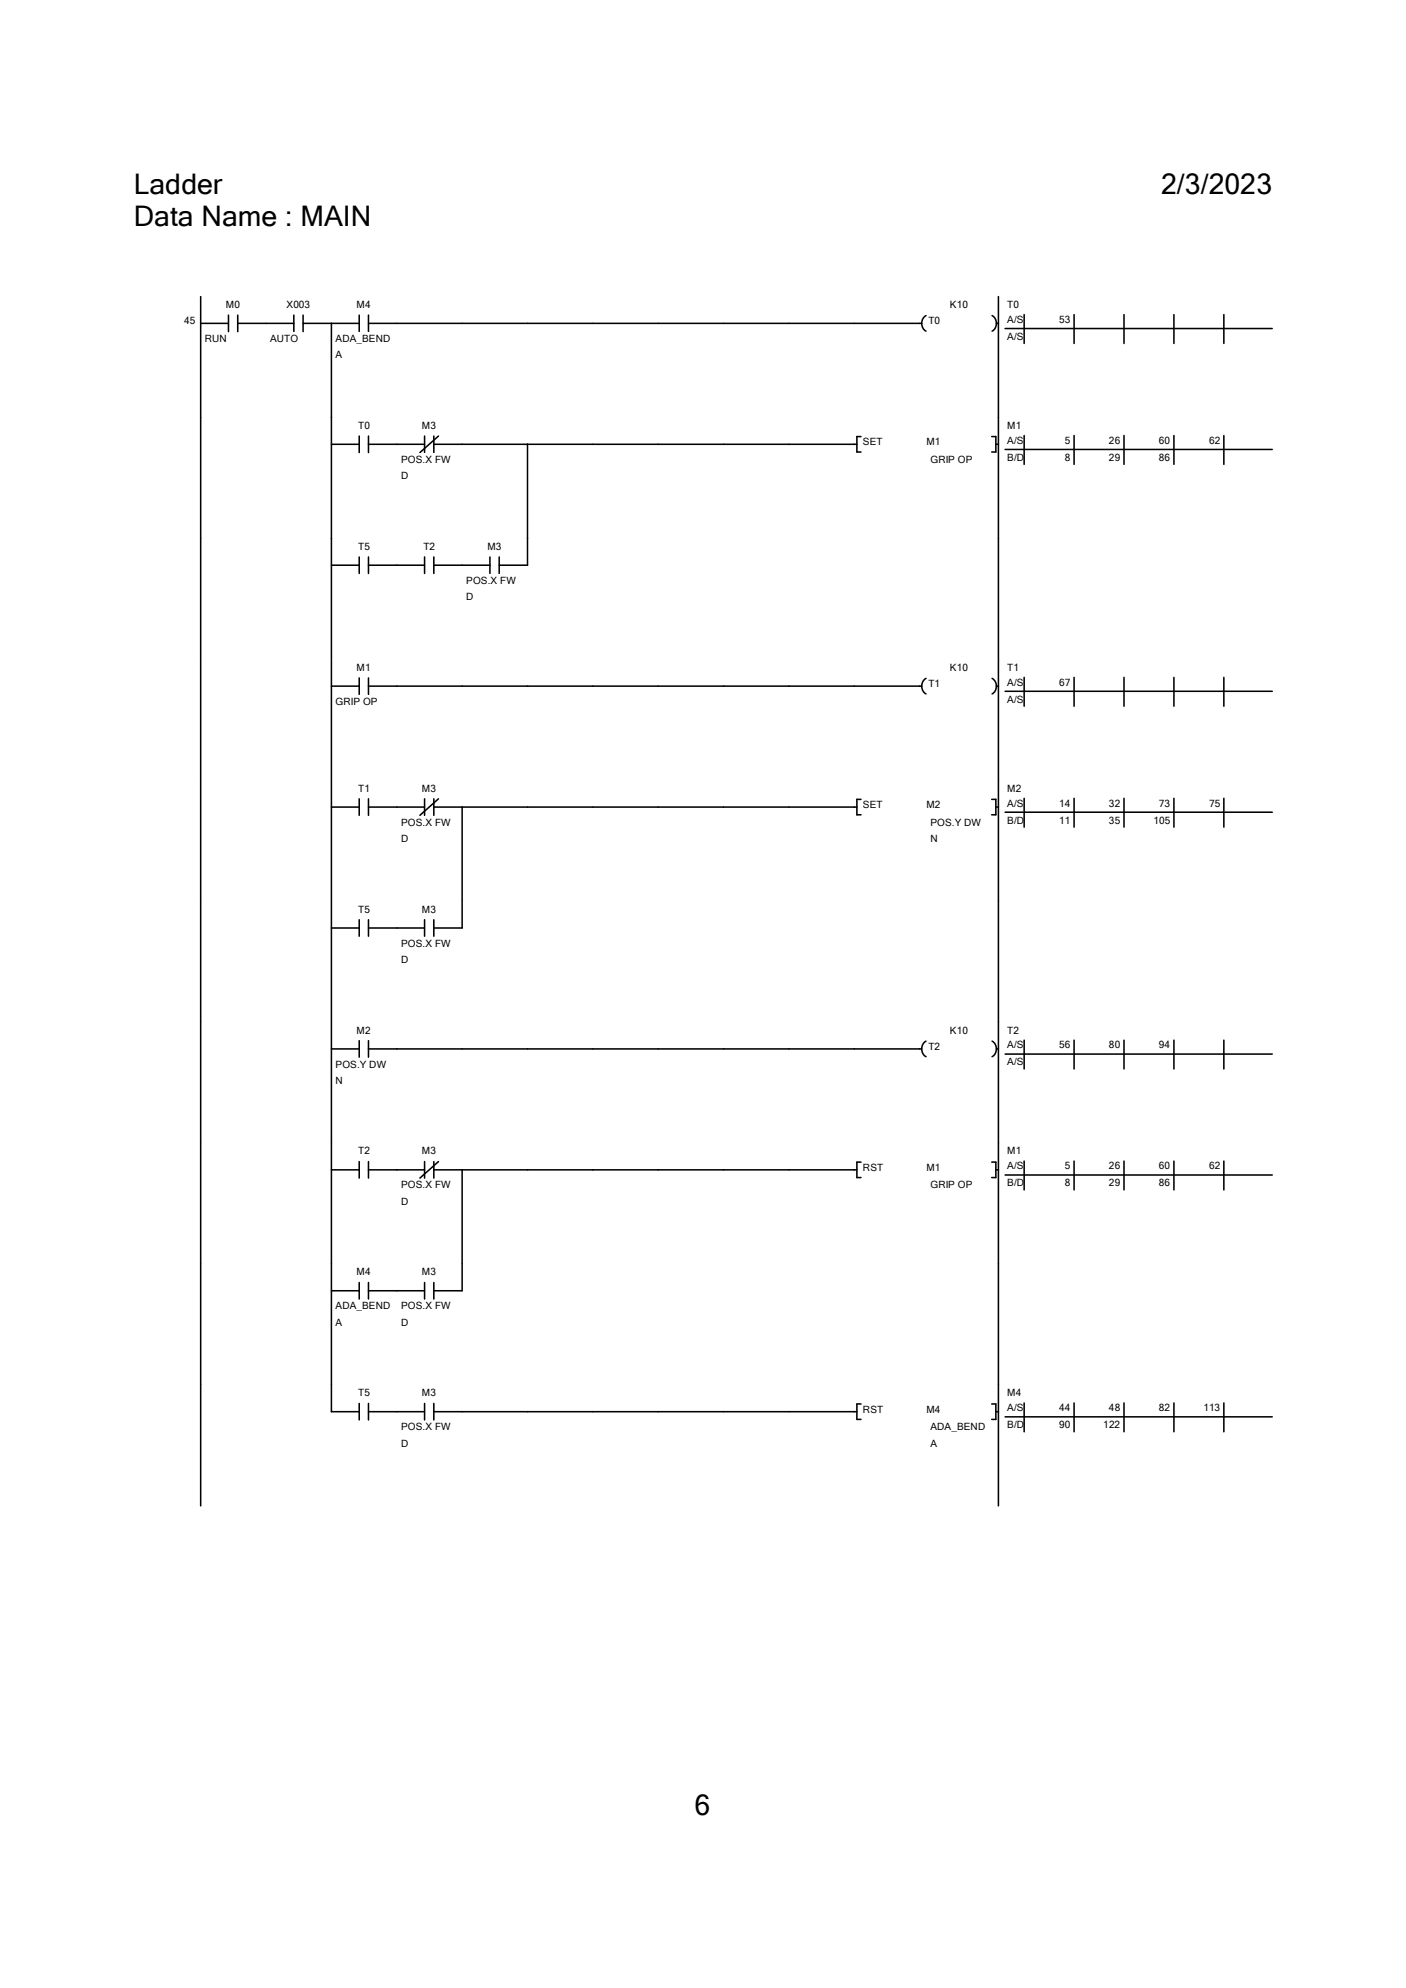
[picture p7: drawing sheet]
<svg xmlns="http://www.w3.org/2000/svg" width="210mm" height="297mm" viewBox="0 0 210 297" stroke-linecap="round" stroke-linejoin="round" font-family="sans-serif">
<path d="M20 44.3h170v218h-170z" fill-rule="evenodd" fill="#fff" stroke="#fff" stroke-width=".23"/>
<g fill="#fff">
<path d="M20 44.3h117.4v18.1h-117.4z" fill-rule="evenodd"/>
<path d="M137.4 44.3h11.7v18.1h-11.7zM27.5 47.1h2.1v1.7h-2.1z" fill-rule="evenodd"/>
</g>
<path d="M33.7 44.6h2.2v1.7h-2.2z" fill="#fff"/>
<path d="M30 48.3h4.1M34.1 47.1v2.4M35.5 48.3h4.2M35.5 47.1v2.4" fill="none" stroke="#000" stroke-width=".23"/>
<path d="M30.6 49.7h3.3v1.7h-3.3z" fill="#fff"/>
<path d="M30 44.3v18.1" fill="none" stroke="#000" stroke-width=".23"/>
<path d="M42.8 44.6h3.6v1.7h-3.6z" fill="#fff"/>
<path d="M39.7 48.3h4.2M43.9 47.1v2.4M45.3 48.3h4.2M45.3 47.1v2.4" fill="none" stroke="#000" stroke-width=".23"/>
<g fill="#fff">
<path d="M40.3 49.7h4.3v1.7h-4.3z"/>
<path d="M53.3 44.6h2.1v1.7h-2.1z"/>
</g>
<path d="M49.5 48.3h4.2M53.7 47.1v2.4M55 48.3h4.3M55 47.1v2.4" fill="none" stroke="#000" stroke-width=".23"/>
<g fill="#fff">
<path d="M50.1 49.7h8.2v1.7h-8.2z"/>
<path d="M50.1 52.2h1v1.6h-1z"/>
</g>
<path d="M49.5 48.3v14.1M59.3 48.3h78.4M138.3 47.2a1.37 1.37 0 0 0 0 2.3" fill="none" stroke="#000" stroke-width=".23"/>
<g fill="#fff">
<path d="M141.9 44.6h2.7v1.7h-2.7z"/>
<path d="M138.7 47.1h1.8v1.7h-1.8z"/>
</g>
<path d="M148.2 47.2a1.37 1.37 0 0 1 0 2.3M148.8 48.3h.3M149.1 44.3v18.1" fill="none" stroke="#000" stroke-width=".23"/>
<g fill="#fff">
<path d="M150.2 44.3h39.8v7.4h-39.8z"/>
<path d="M150.5 44.6h1.7v1.7h-1.7z"/>
<path d="M150.5 46.9h2.4v1.7h-2.4z"/>
<path d="M158.2 46.9h2.1v1.7h-2.1z"/>
<path d="M150.5 49.4h2.4v1.7h-2.4z"/>
</g>
<path d="M150.1 49.1h39.9M153 47v4.3M160.4 47v4.3M167.9 47v4.3M175.3 47v4.3M182.8 47v4.3" fill="none" stroke="#000" stroke-width=".23"/>
<path d="M20 62.4h129.1v18.1h-129.1z" fill-rule="evenodd" fill="#fff"/>
<path d="M30 62.4v18" fill="none" stroke="#000" stroke-width=".23"/>
<path d="M53.5 62.7h1.8v1.7h-1.8z" fill="#fff"/>
<path d="M49.5 66.4h4.2M49.5 62.4v18M53.7 65.1v2.5M55 66.4h4.3M55 65.1v2.5" fill="none" stroke="#000" stroke-width=".23"/>
<path d="M63 62.7h2.2v1.7h-2.2z" fill="#fff"/>
<path d="M59.3 66.4h4.1M63.4 65.1v2.5M64.8 66.4h4.2M64.8 65.1v2.5M65.5 65.1l-2.8 2.5" fill="none" stroke="#000" stroke-width=".23"/>
<g fill="#fff">
<path d="M59.9 67.8h7.5v1.7h-7.5z"/>
<path d="M59.9 70.2h1.1v1.7h-1.1z"/>
</g>
<path d="M69 66.4h59M78.8 66.4v14M128.6 65.2h-.6v2.3h.6" fill="none" stroke="#000" stroke-width=".23"/>
<g fill="#fff">
<path d="M128.9 65.2h3v1.6h-3z"/>
<path d="M138.4 65.2h2.1v1.6h-2.1z"/>
<path d="M139 67.8h6.3v1.7h-6.3z"/>
</g>
<path d="M148.1 65.2h.7v2.3h-.7M148.8 66.4h.3M149.1 62.4v18" fill="none" stroke="#000" stroke-width=".23"/>
<g fill="#fff">
<path d="M150.2 62.4h39.8v7.4h-39.8z"/>
<path d="M150.5 62.7h2.1v1.7h-2.1z"/>
<path d="M150.5 64.9h2.4v1.7h-2.4z"/>
<path d="M159 64.9h1.3v1.7h-1.3z"/>
<path d="M165.7 64.9h2.1v1.7h-2.1z"/>
<path d="M173.1 64.9h2.1v1.7h-2.1z"/>
<path d="M180.6 64.9h2.1v1.7h-2.1z"/>
<path d="M150.5 67.4h2.5v1.7h-2.5z"/>
<path d="M159 67.4h1.3v1.7h-1.3z"/>
<path d="M165.7 67.4h2.1v1.7h-2.1z"/>
<path d="M173.1 67.4h2.1v1.7h-2.1z"/>
</g>
<path d="M150.1 67.1h39.9M153 65.1v4.3M160.4 65.1v4.3M167.9 65.1v4.3M175.3 65.1v4.3M182.8 65.1v4.3" fill="none" stroke="#000" stroke-width=".23"/>
<path d="M20 80.5h117.4v18.1h-117.4z" fill-rule="evenodd" fill="#fff"/>
<path d="M137.4 80.5h11.7v18.1h-11.7z" fill="#fff"/>
<path d="M30 80.4v18.1" fill="none" stroke="#000" stroke-width=".23"/>
<path d="M53.5 80.8h1.8v1.7h-1.8z" fill="#fff"/>
<path d="M49.5 84.4h4.2M49.5 80.4v18.1M53.7 83.2v2.5M55 84.4h4.3M55 83.2v2.5" fill="none" stroke="#000" stroke-width=".23"/>
<path d="M63.2 80.8h1.8v1.7h-1.8z" fill="#fff"/>
<path d="M59.3 84.4h4.1M63.4 83.2v2.5M64.8 84.4h4.2M64.8 83.2v2.5" fill="none" stroke="#000" stroke-width=".23"/>
<path d="M72.8 80.8h2.1v1.7h-2.1z" fill="#fff"/>
<path d="M69 84.4h4.2M73.2 83.2v2.5M74.6 84.4h4.2M74.6 83.2v2.5" fill="none" stroke="#000" stroke-width=".23"/>
<g fill="#fff">
<path d="M69.6 85.8h7.5v1.7h-7.5z"/>
<path d="M69.6 88.3h1.1v1.7h-1.1z"/>
</g>
<path d="M78.8 80.4v4M149.1 80.4v18.1" fill="none" stroke="#000" stroke-width=".23"/>
<path d="M20 98.6h117.4v18h-117.4z" fill-rule="evenodd" fill="#fff"/>
<path d="M137.4 98.6h11.7v18h-11.7z" fill="#fff"/>
<path d="M30 98.5v18.1" fill="none" stroke="#000" stroke-width=".23"/>
<path d="M53.3 98.8h2.1v1.7h-2.1z" fill="#fff"/>
<path d="M49.5 102.5h4.2M53.7 101.3v2.4M55 102.5h4.3M55 101.3v2.4" fill="none" stroke="#000" stroke-width=".23"/>
<path d="M50.1 103.9h6.3v1.7h-6.3z" fill="#fff"/>
<path d="M49.5 98.5v18.1M59.3 102.5h78.4M138.3 101.4a1.37 1.37 0 0 0 0 2.3" fill="none" stroke="#000" stroke-width=".23"/>
<g fill="#fff">
<path d="M141.9 98.8h2.7v1.7h-2.7z"/>
<path d="M138.7 101.3h1.8v1.7h-1.8z"/>
</g>
<path d="M149.1 98.5v18.1M148.2 101.4a1.37 1.37 0 0 1 0 2.3M148.8 102.5h.3" fill="none" stroke="#000" stroke-width=".23"/>
<g fill="#fff">
<path d="M150.2 98.5h39.8v7.4h-39.8z"/>
<path d="M150.5 98.8h1.7v1.7h-1.7z"/>
<path d="M150.5 101h2.4v1.7h-2.4z"/>
<path d="M158.2 101h2.1v1.7h-2.1z"/>
<path d="M150.5 103.6h2.4v1.7h-2.4z"/>
</g>
<path d="M150.1 103.3h39.9M153 101.2v4.3M160.4 101.2v4.3M167.9 101.2v4.3M175.3 101.2v4.3M182.8 101.2v4.3" fill="none" stroke="#000" stroke-width=".23"/>
<path d="M20 116.6h129.1v18.1h-129.1z" fill-rule="evenodd" fill="#fff"/>
<path d="M30 116.6v18" fill="none" stroke="#000" stroke-width=".23"/>
<path d="M53.5 116.9h1.8v1.7h-1.8z" fill="#fff"/>
<path d="M49.5 116.6v18M53.7 119.3v2.5M55 119.3v2.5M49.5 120.6h4.2M55 120.6h4.3" fill="none" stroke="#000" stroke-width=".23"/>
<path d="M63 116.9h2.2v1.7h-2.2z" fill="#fff"/>
<path d="M63.4 119.3v2.5M64.8 119.3v2.5M65.5 119.3l-2.8 2.5M59.3 120.6h4.1M64.8 120.6h4.2" fill="none" stroke="#000" stroke-width=".23"/>
<g fill="#fff">
<path d="M59.9 122h7.5v1.7h-7.5z"/>
<path d="M59.9 124.4h1.1v1.7h-1.1z"/>
</g>
<path d="M128.6 119.4h-.6v2.3h.6M128 120.6h-59v14" fill="none" stroke="#000" stroke-width=".23"/>
<g fill="#fff">
<path d="M128.9 119.3h3v1.7h-3z"/>
<path d="M138.4 119.3h2.1v1.7h-2.1z"/>
<path d="M139 122h7.6v1.7h-7.6z"/>
<path d="M139 124.4h1.1v1.7h-1.1z"/>
</g>
<path d="M148.1 119.4h.7v2.3h-.7M149.1 116.6v18M148.8 120.6h.3" fill="none" stroke="#000" stroke-width=".23"/>
<g fill="#fff">
<path d="M150.2 116.6h39.8v7.4h-39.8z"/>
<path d="M150.5 116.9h2.1v1.7h-2.1z"/>
<path d="M150.5 119.1h2.4v1.7h-2.4z"/>
<path d="M158.2 119.1h2.1v1.7h-2.1z"/>
<path d="M165.7 119.1h2.1v1.7h-2.1z"/>
<path d="M173.1 119.1h2.1v1.7h-2.1z"/>
<path d="M180.6 119.1h2.1v1.7h-2.1z"/>
<path d="M150.5 121.7h2.5v1.7h-2.5z"/>
<path d="M158.2 121.7h2.1v1.7h-2.1z"/>
<path d="M165.7 121.7h2.1v1.7h-2.1z"/>
<path d="M172.3 121.7h3v1.7h-3z"/>
</g>
<path d="M153 119.3v4.3M160.4 119.3v4.3M167.9 119.3v4.3M175.3 119.3v4.3M182.8 119.3v4.3M150.1 121.3h39.9" fill="none" stroke="#000" stroke-width=".23"/>
<path d="M20 134.7h117.4v18h-117.4z" fill-rule="evenodd" fill="#fff"/>
<path d="M137.4 134.7h11.7v18h-11.7z" fill="#fff"/>
<path d="M30 134.6v18.1" fill="none" stroke="#000" stroke-width=".23"/>
<path d="M53.5 135h1.8v1.7h-1.8z" fill="#fff"/>
<path d="M49.5 138.6h4.2M49.5 134.6v18.1M53.7 137.4v2.5M55 138.6h4.3M55 137.4v2.5" fill="none" stroke="#000" stroke-width=".23"/>
<path d="M63 135h2.2v1.7h-2.2z" fill="#fff"/>
<path d="M59.3 138.6h4.1M63.4 137.4v2.5M64.8 138.6h4.2M64.8 137.4v2.5" fill="none" stroke="#000" stroke-width=".23"/>
<g fill="#fff">
<path d="M59.9 140h7.5v1.7h-7.5z"/>
<path d="M59.9 142.5h1.1v1.7h-1.1z"/>
</g>
<path d="M69 134.6v4M149.1 134.6v18.1" fill="none" stroke="#000" stroke-width=".23"/>
<path d="M20 152.7h117.4v18.1h-117.4z" fill-rule="evenodd" fill="#fff"/>
<path d="M137.4 152.7h11.7v18.1h-11.7z" fill="#fff"/>
<path d="M30 152.7v18.1" fill="none" stroke="#000" stroke-width=".23"/>
<path d="M53.3 153h2.1v1.7h-2.1z" fill="#fff"/>
<path d="M49.5 156.7h4.2M53.7 155.5v2.4M55 156.7h4.3M55 155.5v2.4" fill="none" stroke="#000" stroke-width=".23"/>
<g fill="#fff">
<path d="M50.1 158.1h7.6v1.7h-7.6z"/>
<path d="M50.1 160.6h1.1v1.7h-1.1z"/>
</g>
<path d="M49.5 152.7v18.1M59.3 156.7h78.4M138.3 155.6a1.37 1.37 0 0 0 0 2.3" fill="none" stroke="#000" stroke-width=".23"/>
<g fill="#fff">
<path d="M141.9 153h2.7v1.7h-2.7z"/>
<path d="M138.7 155.5h1.8v1.7h-1.8z"/>
</g>
<path d="M148.2 155.6a1.37 1.37 0 0 1 0 2.3M148.8 156.7h.3M149.1 152.7v18.1" fill="none" stroke="#000" stroke-width=".23"/>
<g fill="#fff">
<path d="M150.2 152.7h39.8v7.4h-39.8z"/>
<path d="M150.5 153h1.7v1.7h-1.7z"/>
<path d="M150.5 155.2h2.4v1.7h-2.4z"/>
<path d="M158.2 155.2h2.1v1.7h-2.1z"/>
<path d="M165.7 155.2h2.1v1.7h-2.1z"/>
<path d="M173.1 155.2h2.1v1.7h-2.1z"/>
<path d="M150.5 157.8h2.4v1.7h-2.4z"/>
</g>
<path d="M150.1 157.5h39.9M153 155.4v4.3M160.4 155.4v4.3M167.9 155.4v4.3M175.3 155.4v4.3M182.8 155.4v4.3" fill="none" stroke="#000" stroke-width=".23"/>
<path d="M20 170.8h129.1v18h-129.1z" fill-rule="evenodd" fill="#fff"/>
<path d="M30 170.8v18" fill="none" stroke="#000" stroke-width=".23"/>
<path d="M53.5 171.1h1.8v1.7h-1.8z" fill="#fff"/>
<path d="M49.5 174.8h4.2M49.5 170.8v18M53.7 173.5v2.5M55 174.8h4.3M55 173.5v2.5" fill="none" stroke="#000" stroke-width=".23"/>
<path d="M63 171.1h2.2v1.7h-2.2z" fill="#fff"/>
<path d="M59.3 174.8h4.1M63.4 173.5v2.5M64.8 174.8h4.2M64.8 173.5v2.5M65.5 173.5l-2.8 2.5" fill="none" stroke="#000" stroke-width=".23"/>
<g fill="#fff">
<path d="M59.9 176.1h7.5v1.7h-7.5z"/>
<path d="M59.9 178.6h1.1v1.7h-1.1z"/>
</g>
<path d="M128 174.8h-59v14M128.6 173.6h-.6v2.3h.6" fill="none" stroke="#000" stroke-width=".23"/>
<g fill="#fff">
<path d="M128.9 173.6h3.1v1.7h-3.1z"/>
<path d="M138.4 173.6h2.1v1.7h-2.1z"/>
<path d="M139 176.1h6.3v1.7h-6.3z"/>
</g>
<path d="M148.1 173.6h.7v2.3h-.7M148.8 174.8h.3M149.1 170.8v18" fill="none" stroke="#000" stroke-width=".23"/>
<g fill="#fff">
<path d="M150.2 170.8h39.8v7.4h-39.8z"/>
<path d="M150.5 171.1h2.1v1.7h-2.1z"/>
<path d="M150.5 173.3h2.4v1.7h-2.4z"/>
<path d="M159 173.3h1.3v1.7h-1.3z"/>
<path d="M165.7 173.3h2.1v1.7h-2.1z"/>
<path d="M173.1 173.3h2.1v1.7h-2.1z"/>
<path d="M180.6 173.3h2.1v1.7h-2.1z"/>
<path d="M150.5 175.9h2.5v1.6h-2.5z"/>
<path d="M159 175.9h1.3v1.6h-1.3z"/>
<path d="M165.7 175.9h2.1v1.6h-2.1z"/>
<path d="M173.1 175.9h2.1v1.6h-2.1z"/>
</g>
<path d="M150.1 175.5h39.9M153 173.5v4.3M160.4 173.5v4.3M167.9 173.5v4.3M175.3 173.5v4.3M182.8 173.5v4.3" fill="none" stroke="#000" stroke-width=".23"/>
<path d="M20 188.8h117.4v18.1h-117.4z" fill-rule="evenodd" fill="#fff"/>
<path d="M137.4 188.8h11.7v18.1h-11.7z" fill="#fff"/>
<path d="M30 188.8v18.1" fill="none" stroke="#000" stroke-width=".23"/>
<path d="M53.3 189.1h2.1v1.7h-2.1z" fill="#fff"/>
<path d="M49.5 192.8h4.2M53.7 191.6v2.5M55 192.8h4.3M55 191.6v2.5" fill="none" stroke="#000" stroke-width=".23"/>
<g fill="#fff">
<path d="M50.1 194.2h8.2v1.7h-8.2z"/>
<path d="M50.1 196.7h1v1.7h-1z"/>
</g>
<path d="M49.5 188.8v18.1" fill="none" stroke="#000" stroke-width=".23"/>
<path d="M63 189.1h2.2v1.7h-2.2z" fill="#fff"/>
<path d="M59.3 192.8h4.1M63.4 191.6v2.5M64.8 192.8h4.2M64.8 191.6v2.5" fill="none" stroke="#000" stroke-width=".23"/>
<g fill="#fff">
<path d="M59.9 194.2h7.5v1.7h-7.5z"/>
<path d="M59.9 196.7h1.1v1.7h-1.1z"/>
</g>
<path d="M69 188.8v4M149.1 188.8v18.1" fill="none" stroke="#000" stroke-width=".23"/>
<path d="M20 206.9h129.1v18.1h-129.1z" fill-rule="evenodd" fill="#fff"/>
<path d="M30 206.9v18.1" fill="none" stroke="#000" stroke-width=".23"/>
<path d="M53.5 207.2h1.8v1.7h-1.8z" fill="#fff"/>
<path d="M49.5 206.9v4h4.2M53.7 209.7v2.4M55 210.9h4.3M55 209.7v2.4" fill="none" stroke="#000" stroke-width=".23"/>
<path d="M63 207.2h2.2v1.7h-2.2z" fill="#fff"/>
<path d="M59.3 210.9h4.1M63.4 209.7v2.4M64.8 210.9h4.2M64.8 209.7v2.4" fill="none" stroke="#000" stroke-width=".23"/>
<g fill="#fff">
<path d="M59.9 212.3h7.5v1.7h-7.5z"/>
<path d="M59.9 214.8h1.1v1.7h-1.1z"/>
</g>
<path d="M69 210.9h59M128.6 209.8h-.6v2.3h.6" fill="none" stroke="#000" stroke-width=".23"/>
<g fill="#fff">
<path d="M128.9 209.7h3.1v1.7h-3.1z"/>
<path d="M138.4 209.7h2.1v1.7h-2.1z"/>
<path d="M139 212.3h8.2v1.7h-8.2z"/>
<path d="M139 214.8h1v1.7h-1z"/>
</g>
<path d="M148.1 209.8h.7v2.3h-.7M148.8 210.9h.3M149.1 206.9v18.1" fill="none" stroke="#000" stroke-width=".23"/>
<g fill="#fff">
<path d="M150.2 206.9h39.8v7.4h-39.8z"/>
<path d="M150.5 207.2h2.1v1.7h-2.1z"/>
<path d="M150.5 209.5h2.4v1.7h-2.4z"/>
<path d="M158.2 209.5h2.1v1.7h-2.1z"/>
<path d="M165.7 209.5h2.1v1.7h-2.1z"/>
<path d="M173.1 209.5h2.1v1.7h-2.1z"/>
<path d="M179.7 209.5h3v1.7h-3z"/>
<path d="M150.5 212h2.5v1.7h-2.5z"/>
<path d="M158.2 212h2.1v1.7h-2.1z"/>
<path d="M164.8 212h3v1.7h-3z"/>
</g>
<path d="M150.1 211.7h39.9M153 209.6v4.3M160.4 209.6v4.3M167.9 209.6v4.3M175.3 209.6v4.3M182.8 209.6v4.3" fill="none" stroke="#000" stroke-width=".23"/>
<g fill="#fff">
<path d="M20 25h13.2v4.8h-13.2z"/>
<path d="M173.4 25h16.6v4.8h-16.6z"/>
<path d="M20 29.8h35.5v4.7h-35.5z"/>
<path d="M103.8 267.3h2.3v4.7h-2.3z"/>
</g>
<g font-size="4.2">
<text x="20" y="28.9">Ladder</text>
<text x="173.4" y="28.9">2/3/2023</text>
<text x="20" y="33.7">Data Name : MAIN</text>
<text x="103.8" y="271.1">6</text>
</g>
<g font-size="1.5">
<text x="33.7" y="46">M0</text>
<text x="42.8" y="46">X003</text>
<text x="53.3" y="46">M4</text>
<text x="141.9" y="46">K10</text>
<text x="150.5" y="46">T0</text>
<text x="27.5" y="48.5">45</text>
<text x="30.6" y="51.1">RUN</text>
<text x="40.3" y="51.1">AUTO</text>
<text x="50.1" y="51.1">ADA_BEND</text>
<text x="50.1" y="53.6">A</text>
<text x="138.7" y="48.5">T0</text>
<text x="150.5" y="48.3">A/S</text>
<text x="150.5" y="50.8">A/S</text>
<text x="158.2" y="48.3">53</text>
<text x="53.5" y="64.1">T0</text>
<text x="63" y="64.1">M3</text>
<text x="150.5" y="64.1">M1</text>
<text x="59.9" y="69.2">POS.X FW</text>
<text x="59.9" y="71.6">D</text>
<text x="128.9" y="66.5">SET</text>
<text x="138.4" y="66.5">M1</text>
<text x="139" y="69.2">GRIP OP</text>
<text x="150.5" y="66.3">A/S</text>
<text x="150.5" y="68.8">B/D</text>
<text x="159" y="66.3">5</text>
<text x="159" y="68.8">8</text>
<text x="165.7" y="66.3">26</text>
<text x="165.7" y="68.8">29</text>
<text x="173.1" y="66.3">60</text>
<text x="173.1" y="68.8">86</text>
<text x="180.6" y="66.3">62</text>
<text x="53.5" y="82.2">T5</text>
<text x="63.2" y="82.2">T2</text>
<text x="72.8" y="82.2">M3</text>
<text x="69.6" y="87.2">POS.X FW</text>
<text x="69.6" y="89.7">D</text>
<text x="53.3" y="100.2">M1</text>
<text x="141.9" y="100.2">K10</text>
<text x="150.5" y="100.2">T1</text>
<text x="50.1" y="105.3">GRIP OP</text>
<text x="138.7" y="102.7">T1</text>
<text x="150.5" y="102.4">A/S</text>
<text x="150.5" y="105">A/S</text>
<text x="158.2" y="102.4">67</text>
<text x="53.5" y="118.3">T1</text>
<text x="63" y="118.3">M3</text>
<text x="150.5" y="118.3">M2</text>
<text x="59.9" y="123.4">POS.X FW</text>
<text x="59.9" y="125.8">D</text>
<text x="128.9" y="120.7">SET</text>
<text x="138.4" y="120.7">M2</text>
<text x="139" y="123.4">POS.Y DW</text>
<text x="139" y="125.8">N</text>
<text x="150.5" y="120.5">A/S</text>
<text x="150.5" y="123.1">B/D</text>
<text x="158.2" y="120.5">14</text>
<text x="158.2" y="123.1">11</text>
<text x="165.7" y="120.5">32</text>
<text x="165.7" y="123.1">35</text>
<text x="172.3" y="123.1">105</text>
<text x="173.1" y="120.5">73</text>
<text x="180.6" y="120.5">75</text>
<text x="53.5" y="136.4">T5</text>
<text x="63" y="136.4">M3</text>
<text x="59.9" y="141.4">POS.X FW</text>
<text x="59.9" y="143.9">D</text>
<text x="53.3" y="154.4">M2</text>
<text x="141.9" y="154.4">K10</text>
<text x="150.5" y="154.4">T2</text>
<text x="50.1" y="159.5">POS.Y DW</text>
<text x="50.1" y="162">N</text>
<text x="138.7" y="156.9">T2</text>
<text x="150.5" y="156.6">A/S</text>
<text x="150.5" y="159.2">A/S</text>
<text x="158.2" y="156.6">56</text>
<text x="165.7" y="156.6">80</text>
<text x="173.1" y="156.6">94</text>
<text x="53.5" y="172.5">T2</text>
<text x="63" y="172.5">M3</text>
<text x="150.5" y="172.5">M1</text>
<text x="59.9" y="177.5">POS.X FW</text>
<text x="128.9" y="175">RST</text>
<text x="138.4" y="175">M1</text>
<text x="139" y="177.5">GRIP OP</text>
<text x="150.5" y="174.7">A/S</text>
<text x="150.5" y="177.2">B/D</text>
<text x="159" y="174.7">5</text>
<text x="159" y="177.2">8</text>
<text x="165.7" y="174.7">26</text>
<text x="165.7" y="177.2">29</text>
<text x="173.1" y="174.7">60</text>
<text x="173.1" y="177.2">86</text>
<text x="180.6" y="174.7">62</text>
<text x="59.9" y="180">D</text>
<text x="53.3" y="190.5">M4</text>
<text x="63" y="190.5">M3</text>
<text x="50.1" y="195.6">ADA_BEND</text>
<text x="59.9" y="195.6">POS.X FW</text>
<text x="50.1" y="198.1">A</text>
<text x="59.9" y="198.1">D</text>
<text x="53.5" y="208.6">T5</text>
<text x="63" y="208.6">M3</text>
<text x="150.5" y="208.6">M4</text>
<text x="59.9" y="213.7">POS.X FW</text>
<text x="128.9" y="211.1">RST</text>
<text x="138.4" y="211.1">M4</text>
<text x="139" y="213.7">ADA_BEND</text>
<text x="150.5" y="210.9">A/S</text>
<text x="150.5" y="213.4">B/D</text>
<text x="158.2" y="210.9">44</text>
<text x="158.2" y="213.4">90</text>
<text x="164.8" y="213.4">122</text>
<text x="165.7" y="210.9">48</text>
<text x="173.1" y="210.9">82</text>
<text x="179.7" y="210.9">113</text>
<text x="59.9" y="216.2">D</text>
<text x="139" y="216.2">A</text>
</g>
</svg>
